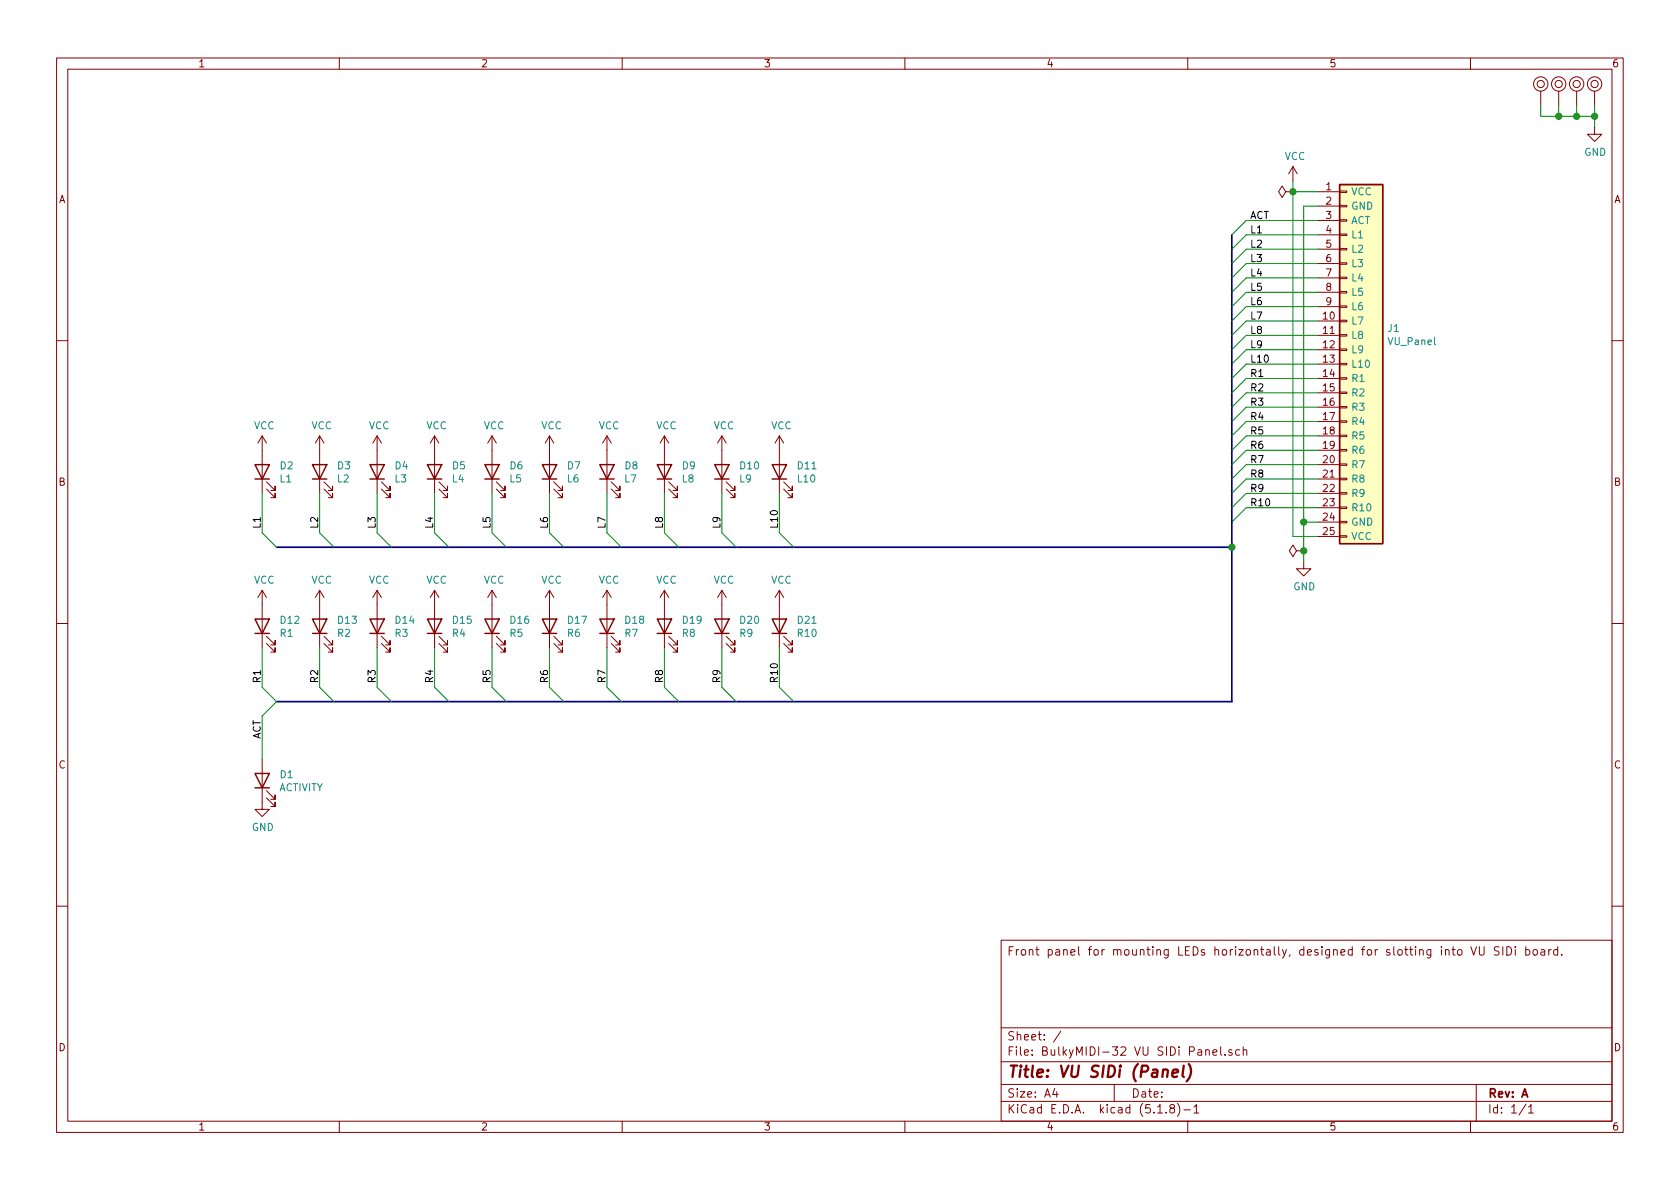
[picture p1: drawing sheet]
<svg xmlns="http://www.w3.org/2000/svg" width="297mm" height="210mm" viewBox="0 0 297 210" stroke-linecap="round" stroke-linejoin="round" font-family="sans-serif">
<g fill="none" stroke="#840000" stroke-width=".18">
<path d="M10 10.3h277v189.9h-277zM12 12.2h273v186.1h-273zM60 10.3v1.9M110 10.3v1.9M160 10.3v1.9M210 10.3v1.9M260 10.3v1.9M272.4 16.1v2.6M275.6 16.1v2.6M278.8 16.1v2.6M281.9 16.1v2.6M227.3 33.9l-.6-1-.6 1 .6 1 .6-1h1.3"/>
<path d="M228.6 33.9h.1M228.6 29.5l-.8 1.2M228.6 29.5v2.5M228.6 29.5l.8 1.2M233 33.9h3.9M233 36.4h3.9M233 39h3.9M236.9 38.9h1.2v.2h-1.2zM236.9 36.3h1.2v.3h-1.2zM236.9 33.8h1.2v.2h-1.2zM281.9 22.5v1.2h1.3l-1.3 1.3-1.2-1.3h1.2M233 56.8h3.9"/>
<path d="M233 59.3h3.9M233 41.5h3.9M233 44.1h3.9M233 46.6h3.9M233 49.1h3.9M233 51.7h3.9M233 54.2h3.9M236.9 59.2h1.2v.2h-1.2zM236.9 56.6h1.2v.3h-1.2zM236.9 54.1h1.2v.3h-1.2zM236.9 51.6h1.2v.2h-1.2zM236.9 49h1.2v.3h-1.2z"/>
<path d="M236.9 46.5h1.2v.2h-1.2zM236.9 43.9h1.2v.3h-1.2zM236.9 41.4h1.2v.3h-1.2zM10 60.2h2M46.4 77.1v10.1M46.4 77.1l-.8 1.3M46.4 77.1l.7 1.3M56.5 77.1v10.1M56.5 77.1l-.7 1.3M56.5 77.1l.8 1.3M66.7 77.1v10.1M66.7 77.1l-.8 1.3"/>
<path d="M66.7 77.1l.7 1.3M76.8 77.1v10.1M76.8 77.1l-.7 1.3M76.8 77.1l.8 1.3M87 77.1v10.1M87 77.1l-.8 1.3M87 77.1l.8 1.3M97.2 77.1l-.8 1.3M97.2 77.1v10.1M97.2 77.1l.7 1.3M107.3 77.1l-.7 1.3M107.3 77.1v10.1"/>
<path d="M107.3 77.1l.8 1.3M117.5 77.1l-.8 1.3M117.5 77.1v10.1M117.5 77.1l.7 1.3M127.6 77.1l-.7 1.3M127.6 77.1v10.1M127.6 77.1l.8 1.3M137.8 77.1l-.8 1.3M137.8 77.1v10.1M137.8 77.1l.8 1.3M233 61.8h3.9M233 64.4h3.9"/>
<path d="M233 66.9h3.9M233 69.5h3.9M233 72h3.9M233 74.5h3.9M233 77.1h3.9M233 79.6h3.9M236.9 79.5h1.2v.3h-1.2zM236.9 77h1.2v.2h-1.2zM236.9 74.4h1.2v.3h-1.2zM236.9 71.9h1.2v.2h-1.2zM236.9 69.3h1.2v.3h-1.2zM236.9 66.8h1.2v.3h-1.2z"/>
<path d="M236.9 64.3h1.2v.2h-1.2zM236.9 61.7h1.2v.3h-1.2zM285 60.2h2M47.1 86.5l1.5 1.5v-.8v.8h-.7M47.1 85.2l1.5 1.5v-.7v.7h-.7M57.3 86.5l1.5 1.5v-.8v.8h-.8M57.3 85.2l1.5 1.5v-.7v.7h-.8M67.4 86.5l1.6 1.5v-.8v.8h-.8M67.4 85.2l1.6 1.5v-.7v.7h-.8M77.6 86.5l1.5 1.5v-.8v.8h-.7M77.6 85.2l1.5 1.5v-.7v.7h-.7M87.8 86.5l1.5 1.5v-.8v.8h-.8"/>
<path d="M87.8 85.2l1.5 1.5v-.7v.7h-.8M97.9 86.5l1.5 1.5v-.8v.8h-.7M97.9 85.2l1.5 1.5v-.7v.7h-.7M108.1 86.5l1.5 1.5v-.8v.8h-.8M108.1 85.2l1.5 1.5v-.7v.7h-.8M118.2 86.5l1.6 1.5v-.8v.8h-.8M118.2 85.2l1.6 1.5v-.7v.7h-.8M128.4 86.5l1.5 1.5v-.8v.8h-.7M128.4 85.2l1.5 1.5v-.7v.7h-.7M138.6 86.5l1.5 1.5v-.8v.8h-.8M138.6 85.2l1.5 1.5v-.7v.7h-.8M229.2 97.4l-.6-1-.6 1 .6 1 .6-1h1.3"/>
<path d="M230.5 99.3v1.3h1.3l-1.3 1.2-1.3-1.2h1.3M230.5 97.4h.1M233 82.2h3.9M233 84.7h3.9M233 87.2h3.9M233 89.8h3.9M233 92.3h3.9M233 94.9h3.9M236.9 94.7h1.2v.3h-1.2zM236.9 92.2h1.2v.3h-1.2zM236.9 89.7h1.2v.2h-1.2zM236.9 87.1h1.2v.3h-1.2z"/>
<path d="M236.9 84.6h1.2v.2h-1.2zM236.9 82h1.2v.3h-1.2zM10 110.3h2M46.4 104.4l-.8 1.3M46.4 104.4v10.1M46.4 104.4l.7 1.3M47.1 113.8l1.5 1.5v-.8v.8h-.7M47.1 112.5l1.5 1.5v-.7v.7h-.7M56.5 104.4l-.7 1.3M56.5 104.4v10.1M56.5 104.4l.8 1.3M57.3 113.8l1.5 1.5v-.8v.8h-.8"/>
<path d="M57.3 112.5l1.5 1.5v-.7v.7h-.8M66.7 104.4l-.8 1.3M66.7 104.4v10.1M66.7 104.4l.7 1.3M67.4 113.8l1.6 1.5v-.8v.8h-.8M67.4 112.5l1.6 1.5v-.7v.7h-.8M76.8 104.4l-.7 1.3M76.8 104.4v10.1M76.8 104.4l.8 1.3M77.6 113.8l1.5 1.5v-.8v.8h-.7M77.6 112.5l1.5 1.5v-.7v.7h-.7M87 104.4v10.1"/>
<path d="M87 104.4l-.8 1.3M87 104.4l.8 1.3M87.8 113.8l1.5 1.5v-.8v.8h-.8M87.8 112.5l1.5 1.5v-.7v.7h-.8M97.2 104.4v10.1M97.2 104.4l-.8 1.3M97.2 104.4l.7 1.3M97.9 113.8l1.5 1.5v-.8v.8h-.7M97.9 112.5l1.5 1.5v-.7v.7h-.7M107.3 104.4v10.1M107.3 104.4l-.7 1.3M107.3 104.4l.8 1.3"/>
<path d="M108.1 113.8l1.5 1.5v-.8v.8h-.8M108.1 112.5l1.5 1.5v-.7v.7h-.8M117.5 104.4v10.1M117.5 104.4l-.8 1.3M117.5 104.4l.7 1.3M118.2 113.8l1.6 1.5v-.8v.8h-.8M118.2 112.5l1.6 1.5v-.7v.7h-.8M127.6 104.4v10.1M127.6 104.4l-.7 1.3M127.6 104.4l.8 1.3M128.4 113.8l1.5 1.5v-.8v.8h-.7M128.4 112.5l1.5 1.5v-.7v.7h-.7"/>
<path d="M137.8 104.4v10.1M137.8 104.4l-.8 1.3M137.8 104.4l.8 1.3M138.6 113.8l1.5 1.5v-.8v.8h-.8M138.6 112.5l1.5 1.5v-.7v.7h-.8M285 110.3h2M46.4 134.2v8.9h1.2l-1.2 1.3-1.3-1.3h1.3M47.1 139.8l1.5 1.5v-.7v.7h-.7M47.1 141.1l1.5 1.5v-.7v.7h-.7M10 160.2h2M177 166.3h108v32h-108zM256.7 167.9h.6"/>
<path d="M256.9 167.4v1.3l.4 .2M257.8 168l.2-.1 .4 .1v.8l-.2 .1-.4-.1zM260.1 167.4l.5 1.5 .5-1.5M261.6 167.4v1.2l.2 .3 .6-.1v-1.4M265 167.5l-.5-.1-.2 .2v.4l.6 .3 .1 .3-.2 .3-.6-.1M265.7 167.4v1.5M266.4 167.4a.75 .75 0 0 1 .9 .8 .75 .75 0 0 1-.9 .7zM267.9 167.4v.2M267.9 167.9v1M269.8 168l.4-.1 .3 .3-.1 .6-.2 .1-.4-.1M269.8 167.4v1.5M271.1 168l.2-.1 .5 .1v.6l-.1 .2-.4 .1-.2-.1z"/>
<path d="M272.5 168h.5l.1 .9M273.1 168.3h-.5l-.2 .2 .1 .3 .1 .1 .5-.1M273.8 167.9v1M274.3 167.9l-.3 .1-.2 .2M275.4 168l-.4-.1-.3 .3 .1 .6 .2 .1 .4-.1M275.4 167.4v1.5M276.1 168.8v.1M285 160.2h2M60 198.3v1.9M110 198.3v1.9M160 198.3v1.9M177 194.8h108"/>
<path d="M177 191.8h108M177 187.8h108M177 181.8h108M186.5 192.5l-.4 1h1M186.8 193v1M187.6 182.3l-1.3 2M197 191.8v3M204.7 196.8h.8M206.2 196.7v.1M207.1 196l-.3-.3 .2-.3a.48 .48 0 0 1 .6 .1l-.1 .4a.52 .52 0 0 0-.6 .2 .52 .52 0 0 0 .1 .6l.4 .1 .2-.1 .1-.4-.3-.3M208.2 195.1a1.71 1.71 0 0 1 0 2.3M209.3 196.3h1.2"/>
<path d="M210 198.3v1.9M211.1 195.8l.4-.5v1.5M211.1 196.8h.9M213.2 185.7l.2-.1 .3 .1 .1 .9M214.5 186.1l.7-.1-.1-.3-.4-.1-.2 .2v.7h.6M215.8 185.1v1.3l.2 .2M216.6 186.5v.1M217.8 185.7l-.4-.1-.2 .2 .1 .2 .5 .2v.3h-.6M219.2 185.7l-.5-.1-.2 .3 .1 .6h.6M219.8 185.7l.2-.1 .4 .1v.9M219.8 185.1v1.5M260 198.3v1.9"/>
<path d="M261 191.8v6.5M269.8 195.2l-1.2 2M270.3 195.8l.4-.5v1.5M270.3 196.8h.8"/>
<circle cx="272.4" cy="14.9" r=".63"/>
<circle cx="272.4" cy="14.9" r="1.27"/>
<circle cx="275.6" cy="14.9" r=".63"/>
<circle cx="275.6" cy="14.9" r="1.27"/>
<circle cx="278.8" cy="14.9" r=".63"/>
<circle cx="278.8" cy="14.9" r="1.27"/>
<circle cx="281.9" cy="14.9" r=".63"/>
<circle cx="281.9" cy="14.9" r="1.27"/>
</g>
<path d="M207.3 189.8l1-.2-.1-.4-.5-.1-.4 .3v.9l.2 .1 .6-.1M209.3 188.4l-.2 1.8 .2 .2M210.2 188.2a2.31 2.31 0 0 1-.4 3" fill="none" stroke="#840000" stroke-width=".41"/>
<g fill="none" stroke="#840000" stroke-width=".25">
<path d="M236.9 32.6h7.6v63.5h-7.6zM45.1 82.2h2.5l-1.2 2.5zM45.1 84.7h2.5M55.2 82.2h2.6l-1.3 2.5zM55.2 84.7h2.6M65.4 82.2h2.5l-1.2 2.5zM65.4 84.7h2.5M75.6 82.2h2.5l-1.3 2.5zM75.6 84.7h2.5M85.7 82.2h2.6l-1.3 2.5zM85.7 84.7h2.6M95.9 82.2h2.5l-1.2 2.5z"/>
<path d="M95.9 84.7h2.5M106 82.2h2.6l-1.3 2.5zM106 84.7h2.6M116.2 82.2h2.5l-1.2 2.5zM116.2 84.7h2.5M126.4 82.2h2.5l-1.3 2.5zM126.4 84.7h2.5M136.5 82.2h2.6l-1.3 2.5zM136.5 84.7h2.6M45.1 109.5h2.5l-1.2 2.5zM45.1 112h2.5M55.2 109.5h2.6l-1.3 2.5z"/>
<path d="M55.2 112h2.6M65.4 109.5h2.5l-1.2 2.5zM65.4 112h2.5M75.6 109.5h2.5l-1.3 2.5zM75.6 112h2.5M85.7 109.5h2.6l-1.3 2.5zM85.7 112h2.6M95.9 109.5h2.5l-1.2 2.5zM95.9 112h2.5M106 109.5h2.6l-1.3 2.5zM106 112h2.6M116.2 109.5h2.5l-1.2 2.5z"/>
<path d="M116.2 112h2.5M126.4 109.5h2.5l-1.3 2.5zM126.4 112h2.5M136.5 109.5h2.6l-1.3 2.5zM136.5 112h2.6M45.1 136.8h2.5l-1.2 2.5zM45.1 139.3h2.5"/>
</g>
<path d="M236.9 32.6h7.6v63.5h-7.6z" fill="#ffffc2" stroke="#ffffc2" stroke-width=".18"/>
<path d="M217.8 41.5v82.6h-168.9M48.9 96.8h168.9" fill="none" stroke="#000084" stroke-width=".3"/>
<g fill="none" stroke="#008400" stroke-width=".18">
<path d="M272.4 18.7v1.9h9.5M275.6 18.7v1.9M278.8 18.7v1.9M281.9 18.7v3.8M228.6 33.9h4.4M228.6 32v62.9h4.4M233 36.4h-2.5v62.9M233 39h-12.7l-2.5 2.5M233 46.6h-12.7l-2.5 2.5M233 44.1h-12.7l-2.5 2.5M233 41.5h-12.7l-2.5 2.6M233 49.1h-12.7l-2.5 2.6"/>
<path d="M233 59.3h-12.7l-2.5 2.5M233 56.8h-12.7l-2.5 2.5M233 54.2h-12.7l-2.5 2.6M233 51.7h-12.7l-2.5 2.5M233 77.1h-12.7l-2.5 2.5M233 79.6h-12.7l-2.5 2.6M233 74.5h-12.7l-2.5 2.6M233 72h-12.7l-2.5 2.5M233 69.5h-12.7l-2.5 2.5M233 66.9h-12.7l-2.5 2.6M233 64.4h-12.7l-2.5 2.5M233 61.8h-12.7l-2.5 2.6"/>
<path d="M46.4 87.2v7l2.5 2.6M56.5 87.2v7l2.6 2.6M66.7 87.2v7l2.5 2.6M76.8 87.2v7l2.6 2.6M87 87.2v7l2.5 2.6M97.2 87.2v7l2.5 2.6M107.3 87.2v7l2.6 2.6M117.5 87.2v7l2.5 2.6M127.6 87.2v7l2.6 2.6M137.8 87.2v7l2.5 2.6M230.5 92.3h2.5M233 89.8h-12.7l-2.5 2.5"/>
<path d="M233 87.2h-12.7l-2.5 2.6M233 84.7h-12.7l-2.5 2.5M233 82.2h-12.7l-2.5 2.5M46.4 114.5v7l2.5 2.6-2.5 2.5v7.6M56.5 114.5v7l2.6 2.6M66.7 114.5v7l2.5 2.6M76.8 114.5v7l2.6 2.6M87 114.5v7l2.5 2.6M97.2 114.5v7l2.5 2.6M107.3 114.5v7l2.6 2.6M117.5 114.5v7l2.5 2.6M127.6 114.5v7l2.6 2.6"/>
<path d="M137.8 114.5v7l2.5 2.6"/>
</g>
<g fill="#008400" stroke="#008400" stroke-width=".25">
<circle cx="230.5" cy="97.4" r=".51"/>
<circle cx="230.5" cy="92.3" r=".51"/>
<circle cx="278.8" cy="20.6" r=".51"/>
<circle cx="281.9" cy="20.6" r=".51"/>
<circle cx="217.8" cy="96.8" r=".51"/>
<circle cx="228.6" cy="33.9" r=".51"/>
<circle cx="275.6" cy="20.6" r=".51"/>
</g>
<text font-size="2.8" fill="#840000" x="178" y="190.5">Title: VU SIDi (Panel)</text>
<g font-size="2.1" fill="#840000">
<text x="178" y="169">Front panel for mounting LEDs horizontally, designed for slotting into VU SIDi board.</text>
<text x="178" y="184">Sheet: /</text>
<text x="178" y="186.7">File: BulkyMIDI-32 VU SIDi Panel.sch</text>
<text x="178" y="196.9">KiCad E.D.A. kicad (5.1.8)-1</text>
<text x="178" y="194.1">Size: A4</text>
<text x="200" y="194.1">Date:</text>
<text x="263" y="194.1">Rev: A</text>
<text x="263" y="196.9">Id: 1/1</text>
</g>
<g font-size="1.8" fill="#840000">
<text x="35" y="11.9">1</text>
<text x="85" y="11.9">2</text>
<text x="135" y="11.9">3</text>
<text x="185" y="11.9">4</text>
<text x="235" y="11.9">5</text>
<text x="285" y="11.9">6</text>
<text x="10.4" y="35.9">A</text>
<text x="234.5" y="33.6">1</text>
<text x="285.4" y="35.9">A</text>
<text x="234.5" y="36.2">2</text>
<text x="234.5" y="38.7">3</text>
<text x="234.5" y="41.3">4</text>
<text x="234.5" y="43.8">5</text>
<text x="234.5" y="46.3">6</text>
<text x="234.5" y="48.9">7</text>
<text x="234.5" y="51.4">8</text>
<text x="234.5" y="54">9</text>
<text x="234" y="56.5">10</text>
<text x="234" y="59">11</text>
<text x="234" y="61.6">12</text>
<text x="234" y="64.1">13</text>
<text x="234" y="66.7">14</text>
<text x="234" y="69.2">15</text>
<text x="234" y="71.7">16</text>
<text x="234" y="74.3">17</text>
<text x="234" y="76.8">18</text>
<text x="234" y="79.4">19</text>
<text x="234" y="81.9">20</text>
<text x="10.4" y="85.9">B</text>
<text x="234" y="84.4">21</text>
<text x="234" y="87">22</text>
<text x="234" y="89.5">23</text>
<text x="285.4" y="85.9">B</text>
<text x="234" y="92.1">24</text>
<text x="234" y="94.6">25</text>
<text x="10.4" y="135.9">C</text>
<text x="285.4" y="135.9">C</text>
<text x="10.4" y="185.9">D</text>
<text x="285.4" y="185.9">D</text>
<text x="35" y="199.9">1</text>
<text x="85" y="199.9">2</text>
<text x="135" y="199.9">3</text>
<text x="185" y="199.9">4</text>
<text x="235" y="199.9">5</text>
<text x="285" y="199.9">6</text>
</g>
<g font-size="1.8" fill="#008484">
<text x="227.1" y="28.3">VCC</text>
<text x="280.1" y="27.6">GND</text>
<text x="238.9" y="34.5">VCC</text>
<text x="238.9" y="37.1">GND</text>
<text x="238.9" y="39.6">ACT</text>
<text x="238.9" y="42.2">L1</text>
<text x="238.9" y="44.7">L2</text>
<text x="238.9" y="47.2">L3</text>
<text x="238.9" y="49.8">L4</text>
<text x="238.9" y="52.3">L5</text>
<text x="238.9" y="57.4">L7</text>
<text x="238.9" y="59.9">L8</text>
<text x="238.9" y="54.9">L6</text>
<text x="245.4" y="58.7">J1</text>
<text x="238.9" y="62.5">L9</text>
<text x="238.9" y="65">L10</text>
<text x="245.6" y="61">VU_Panel</text>
<text x="238.9" y="67.6">R1</text>
<text x="238.9" y="70.1">R2</text>
<text x="44.9" y="75.9">VCC</text>
<text x="55" y="75.9">VCC</text>
<text x="65.2" y="75.9">VCC</text>
<text x="75.4" y="75.9">VCC</text>
<text x="85.5" y="75.9">VCC</text>
<text x="95.7" y="75.9">VCC</text>
<text x="105.8" y="75.9">VCC</text>
<text x="116" y="75.9">VCC</text>
<text x="126.2" y="75.9">VCC</text>
<text x="136.3" y="75.9">VCC</text>
<text x="238.9" y="72.6">R3</text>
<text x="238.9" y="75.2">R4</text>
<text x="238.9" y="77.7">R5</text>
<text x="49.6" y="83">D2</text>
<text x="59.7" y="83">D3</text>
<text x="69.9" y="83">D4</text>
<text x="80" y="83">D5</text>
<text x="90.2" y="83">D6</text>
<text x="100.4" y="83">D7</text>
<text x="110.5" y="83">D8</text>
<text x="120.7" y="83">D9</text>
<text x="130.9" y="83">D10</text>
<text x="141.1" y="83">D11</text>
<text x="238.9" y="80.3">R6</text>
<text x="238.9" y="82.8">R7</text>
<text x="49.5" y="85.3">L1</text>
<text x="59.7" y="85.3">L2</text>
<text x="69.8" y="85.3">L3</text>
<text x="80" y="85.3">L4</text>
<text x="90.2" y="85.3">L5</text>
<text x="100.3" y="85.3">L6</text>
<text x="110.5" y="85.3">L7</text>
<text x="120.6" y="85.3">L8</text>
<text x="130.8" y="85.3">L9</text>
<text x="141.1" y="85.3">L10</text>
<text x="238.9" y="85.3">R8</text>
<text x="238.9" y="87.9">R9</text>
<text x="238.9" y="90.4">R10</text>
<text x="238.9" y="93">GND</text>
<text x="238.9" y="95.5">VCC</text>
<text x="44.9" y="103.2">VCC</text>
<text x="55" y="103.2">VCC</text>
<text x="65.2" y="103.2">VCC</text>
<text x="75.4" y="103.2">VCC</text>
<text x="85.5" y="103.2">VCC</text>
<text x="95.7" y="103.2">VCC</text>
<text x="105.8" y="103.2">VCC</text>
<text x="116" y="103.2">VCC</text>
<text x="126.2" y="103.2">VCC</text>
<text x="136.3" y="103.2">VCC</text>
<text x="228.7" y="104.4">GND</text>
<text x="49.6" y="112.6">R1</text>
<text x="49.6" y="110.3">D12</text>
<text x="59.7" y="112.6">R2</text>
<text x="59.8" y="110.3">D13</text>
<text x="69.9" y="112.6">R3</text>
<text x="70" y="110.3">D14</text>
<text x="80" y="112.6">R4</text>
<text x="80.1" y="110.3">D15</text>
<text x="90.2" y="112.6">R5</text>
<text x="90.3" y="110.3">D16</text>
<text x="100.4" y="112.6">R6</text>
<text x="100.4" y="110.3">D17</text>
<text x="110.5" y="112.6">R7</text>
<text x="110.6" y="110.3">D18</text>
<text x="120.7" y="112.6">R8</text>
<text x="120.8" y="110.3">D19</text>
<text x="130.8" y="112.6">R9</text>
<text x="130.9" y="110.3">D20</text>
<text x="141.1" y="110.3">D21</text>
<text x="141.1" y="112.6">R10</text>
<text x="49.6" y="137.6">D1</text>
<text x="49.3" y="139.9">ACTIVITY</text>
<text x="44.5" y="146.9">GND</text>
</g>
<g font-size="1.8">
<text x="221" y="38.7">ACT</text>
<text x="221" y="41.3">L1</text>
<text x="221" y="43.8">L2</text>
<text x="221" y="46.3">L3</text>
<text x="221" y="54">L6</text>
<text x="221" y="48.9">L4</text>
<text x="221" y="51.4">L5</text>
<text x="221" y="56.5">L7</text>
<text x="221" y="59">L8</text>
<text x="221" y="64.1">L10</text>
<text x="221" y="61.6">L9</text>
<text x="221" y="71.7">R3</text>
<text x="221" y="69.2">R2</text>
<text x="221" y="66.7">R1</text>
<text x="221" y="76.8">R5</text>
<text x="221" y="74.3">R4</text>
<text x="221" y="81.9">R7</text>
<text x="221" y="79.4">R6</text>
<text x="221" y="89.5">R10</text>
<text x="221" y="87">R9</text>
<text x="221" y="84.4">R8</text>
<text x="46.1" y="93.6" transform="rotate(-90 46.1 93.6)">L1</text>
<text x="56.3" y="93.6" transform="rotate(-90 56.3 93.6)">L2</text>
<text x="66.4" y="93.6" transform="rotate(-90 66.4 93.6)">L3</text>
<text x="76.6" y="93.6" transform="rotate(-90 76.6 93.6)">L4</text>
<text x="86.7" y="93.6" transform="rotate(-90 86.7 93.6)">L5</text>
<text x="96.9" y="93.6" transform="rotate(-90 96.9 93.6)">L6</text>
<text x="107.1" y="93.6" transform="rotate(-90 107.1 93.6)">L7</text>
<text x="117.2" y="93.6" transform="rotate(-90 117.2 93.6)">L8</text>
<text x="127.4" y="93.6" transform="rotate(-90 127.4 93.6)">L9</text>
<text x="137.5" y="93.6" transform="rotate(-90 137.5 93.6)">L10</text>
<text x="46.1" y="120.9" transform="rotate(-90 46.1 120.9)">R1</text>
<text x="56.3" y="120.9" transform="rotate(-90 56.3 120.9)">R2</text>
<text x="66.4" y="120.9" transform="rotate(-90 66.4 120.9)">R3</text>
<text x="76.6" y="120.9" transform="rotate(-90 76.6 120.9)">R4</text>
<text x="86.7" y="120.9" transform="rotate(-90 86.7 120.9)">R5</text>
<text x="96.9" y="120.9" transform="rotate(-90 96.9 120.9)">R6</text>
<text x="107.1" y="120.9" transform="rotate(-90 107.1 120.9)">R7</text>
<text x="117.2" y="120.9" transform="rotate(-90 117.2 120.9)">R8</text>
<text x="127.4" y="120.9" transform="rotate(-90 127.4 120.9)">R9</text>
<text x="137.5" y="120.9" transform="rotate(-90 137.5 120.9)">R10</text>
<text x="46.1" y="130.9" transform="rotate(-90 46.1 130.9)">ACT</text>
</g>
</svg>
